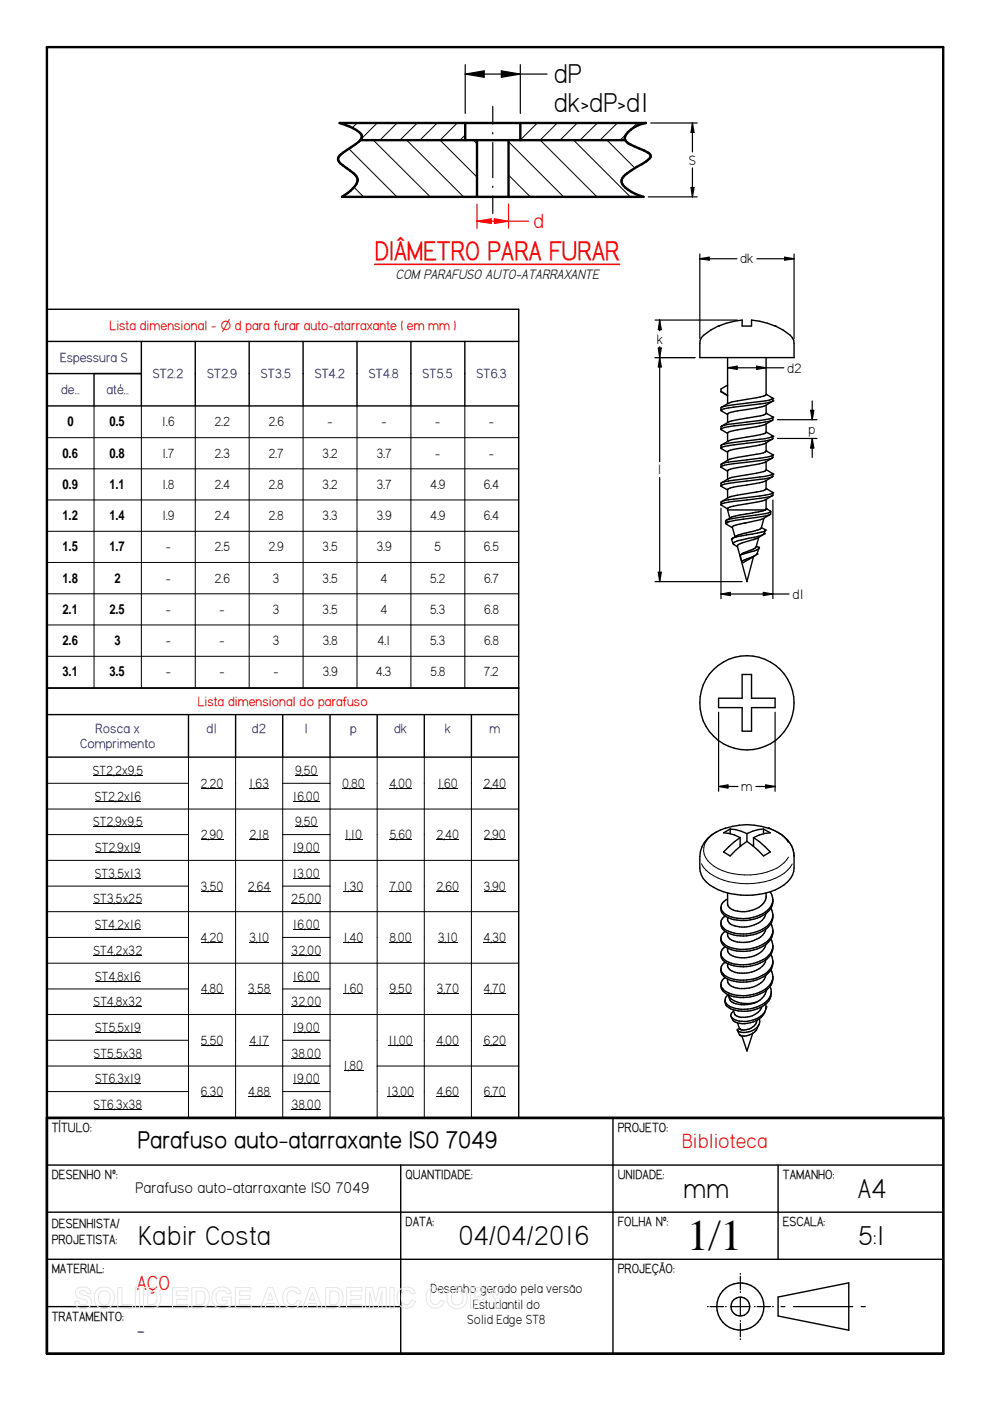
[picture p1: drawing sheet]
<svg xmlns="http://www.w3.org/2000/svg" width="210mm" height="297mm" viewBox="0 0 210 297" stroke-linecap="round" stroke-linejoin="round" font-family="sans-serif">
<path d="M9.9 10h190.1v277h-190.1zM72 26.1h64.9a5.6 5.6 0 0 0-4.4 3 1.54 1.54 0 0 0 1.2 1.5l2.8 1.3a1.82 1.82 0 0 1 1.5 1.2l-.3 .6-.7 .5-4.5 2.9a1.55 1.55 0 0 0 0 2.7 9.9 9.9 0 0 0 3.9 1.9h-63.9a7.1 7.1 0 0 0 3.3-3.2v-.5l-.3-.7a9.6 9.6 0 0 0-2.8-2.2 1.68 1.68 0 0 1-1-1.6l.6-.8 3.1-2.1a1.85 1.85 0 0 0 1.3-2 9 9 0 0 0-4.7-2.5zM76.4 29.7h56.2M98.6 26.1v3.6M101.1 29.7v12M107.8 29.7v12M110.3 26.1v3.6M9.9 237h190.1" fill="none" stroke="#000" stroke-width=".51"/>
<g fill="none" stroke="#000" stroke-width=".3">
<path d="M152.4 69.1h.1M152.4 69.1l-1.7 .9-2 1.6-.3 1.2v3h20v-3a3.4 3.4 0 0 0-2.4-2.8l-1.7-.9M152.4 69.1l1.6-.6 3.4-.6v1.2h1.9v-1.2l1.8 .2 3.2 1M154.3 75.8v9.8M162.4 75.8v7.9l-2 .6-4.1 .7a6.9 6.9 0 0 0-3.3 1.4M164.3 69.1h.1M152.9 87h.1M152.9 95h.1M152.9 90.5v.6l1.4 .8M152.9 98.5v.6l1.4 .8M152.9 83l1.4 .8M152.9 87l1.4 .9"/>
<path d="M152.9 95l1.4 .9M152.9 90.4h.1M152.9 98.4h.1M152.9 90.4l1.6-.4 7.7-1 1.2-.3 .5-.2-.1 .6-.4 .1-5 .8a19.2 19.2 0 0 0-5.5 .9v.1M152.9 98.4a5.2 5.2 0 0 1 2.7-.6l6.6-.8 1.2-.3 .5-.2-.1 .6-.4 .1-5 .8a19.2 19.2 0 0 0-5.5 .9v.1M154.3 81.7l-1.4 .8v.6l1.4 .8M162.4 87.7a3.2 3.2 0 0 1-2 .6l-4.1 .7a6.5 6.5 0 0 0-3.3 1.4M162.4 95.7a3.2 3.2 0 0 1-2 .6l-4.1 .7a6.5 6.5 0 0 0-3.3 1.4M162.4 87.7h.1M162.4 95.7h.1M162.4 83.6l1.5 .9M162.4 87.6l1.4 .8"/>
<path d="M162.4 91.6l1.5 .9M162.4 95.6l1.4 .8M162.4 99.6l1.5 .9M162.4 89.9v1.8l-.1 .1-1.9 .5-4.1 .7a6.9 6.9 0 0 0-3.3 1.4M162.4 97.9v1.8l-.1 .1-1.9 .5-4.1 .7a6.9 6.9 0 0 0-3.3 1.4M162.4 85.9v1.8M162.4 93.9v1.8M163.7 85.1a9.4 9.4 0 0 1-5.3 1.7l-2.9 .5a1.45 1.45 0 0 0-1.2 .5v1.8M163.7 89.1a6.6 6.6 0 0 1-3.3 1.4l-4.9 .8a1.45 1.45 0 0 0-1.2 .5v1.8M163.7 93.1a9.4 9.4 0 0 1-5.3 1.7l-2.9 .5a1.45 1.45 0 0 0-1.2 .5v1.8M163.7 97.1a6.6 6.6 0 0 1-3.3 1.4l-4.9 .8a1.45 1.45 0 0 0-1.2 .5v1.8M163.8 88.4h.1"/>
<path d="M163.8 96.4h.1M163.8 84.5l-1.6 .5-8.6 1.1-.7 .3v.6M163.8 85l-1.6 .5-7.7 1-1.5 .3-.1 .2M163.8 92.5l-1.6 .5-8.6 1.1-.7 .3v.6M163.9 84.5h.1M163.9 92.5h.1M163.9 85h.1M163.9 92.5l-.1 .5-1.6 .5-7.7 1-1.5 .3-.1 .2M163.9 84.5v.5M152.9 103h.1M152.9 106.5v.6l1.4 .8M152.9 103l1.4 .9"/>
<path d="M152.9 106.4h.1M152.9 106.4a5.2 5.2 0 0 1 2.7-.6l6.6-.8 1.2-.3 .5-.2-.1 .6-.7 .2-8.6 1.2-1.5 .3-.1 .2M153.8 110.8h.1M153.9 110.9h.1M153.9 110.9v.1M153.9 111h.1M154 111.1l1.3 .8M154.3 108.1h8M154.3 108.1l.4 1.8M154.6 110.6l-.7 .2M154.6 110.6l-.5 .2-.2 .2M155.1 114.3h.1"/>
<path d="M155.1 114.3l.3 1M155.5 115.4l.9 .6M156 113.7h.1M156 113.7l-.7 .5M156.1 113.7h.1M156.9 117.7l.4 1.3M157.9 110.9l-2.5 .7-.1 .2 .5 2M157.9 110.9h.1M159.5 118.2h.1M159.5 118.2l-1.9 1.1-.3-.3M159.8 114.4h.1M159.8 114.4l-2.4 .7a1.16 1.16 0 0 0-1.1 .7l2.1 7.5 1.4-5.3"/>
<path d="M160.2 117.7l-.7 .5M160.4 115.8l.3 .2M160.4 117.5h.1M160.4 117.5l-3.1 1.5M160.5 117.4h.1M160.8 116h.1M160.8 116.1h.1M160.8 116.1l.1 .2M160.9 113.9l-.7 2.3-2.5 1-.8 .5M160.9 116.3l-.9 .5-3.1 .9M160.9 116.3l-.4 1.1M161.4 111.8l.9 .6"/>
<path d="M161.8 113.3l-1.1 .7-.9 .4M162 109.9l-.6 2a9.2 9.2 0 0 1-3.6 1.2l-1.7 .6M162 113.2h.1M162 113.2a9.1 9.1 0 0 1-3.3 .9l-2.8 .7-.4 .3v.3M162.3 112.5l-.3 .7M162.3 112.4h.1M162.3 108.1l-1.5 .4-2.6 .5a9.4 9.4 0 0 0-4.2 1.3M162.3 112.4l-.5 .3-3.5 .7a8.3 8.3 0 0 0-3.1 .9M162.4 103.7a3.2 3.2 0 0 1-2 .6l-4.1 .7a6.5 6.5 0 0 0-3.3 1.4M162.4 108l-.1 .1M162.4 103.7h.1M162.4 107.9h.1"/>
<path d="M162.4 103.6l1.4 .8M162.4 107.8l1 .7M162.4 101.9v1.8M162.4 105.9v2M163.3 109.1a10.2 10.2 0 0 1-5.4 1.8M163.4 108.5l-.1 .6-.9 .3-7.8 1.2M163.4 108.5l-.5 .3-2.7 .4a24.6 24.6 0 0 0-6.3 1.2l-.1 .5M163.7 105.1a6.6 6.6 0 0 1-3.3 1.4l-4.9 .8a1.45 1.45 0 0 0-1.2 .5v.3M163.7 101.1a9.4 9.4 0 0 1-5.3 1.7l-2.9 .5a1.45 1.45 0 0 0-1.2 .5v1.8M163.8 104.4h.1M163.8 100.5l-1.6 .5-8.6 1.1-.7 .3v.6M163.9 100.5h.1"/>
<path d="M163.9 100.5l-.1 .5-1.6 .5-7.7 1-1.5 .3-.1 .2M9.9 151.5h100.1M9.9 145.9h100.1v91.1h-100.1zM40 151.5v9M50 151.5v9M59.9 151.5v9M70 151.5v9M80 151.5v9M90 151.5v9M99.9 151.5v9M157.4 143h1.9v5h5v2h-5v5h-1.9v-5h-5v-2h5zM9.9 160.5h100.1"/>
<path d="M154.8 175.8l1.2 .1 2.4 .8M154.8 175.8l-1.4 .8 2.3 .4 1.2 .6M154.8 175.8v1M156.9 177.6l-1.2 .8-2.3 2.2 1.4 .9 2.3-2.2M156.9 177.6v1.9M156.9 179.2l.2 .1M158.4 178.4l1.2 .9M158.4 178.4l-1.3 .9M158.4 176.7v1.7M159.8 177.6l1.2 .8 2.3 2.2-1.4 .9-2.3-2.2M159.8 177.6v1.9M159.8 179.2l-.2 .1"/>
<path d="M161.9 175.8l1.4 .8-2.3 .4-1.2 .6M161.9 175.8l-1.2 .1-2.3 .8M161.9 175.8v1M162.9 175.6a7.8 7.8 0 0 1 5 4l.4 1.5a9.3 9.3 0 0 1-.3 4.4 9.1 9.1 0 0 1-7 4.1 13.6 13.6 0 0 1-11.3-2.7 4.2 4.2 0 0 1-1.3-2.8 7.3 7.3 0 0 1 1.6-6.3 9.2 9.2 0 0 1 3.8-2.2h-.1a13.9 13.9 0 0 1 9.3 0M162.9 175.6h.1M152.9 192.4a2.45 2.45 0 0 0 2.1 2.4 7.8 7.8 0 0 0 8.4-2.2M153.8 194.2a2.04 2.04 0 0 0-.9 2.1 2.04 2.04 0 0 0 1.6 1.6 7.8 7.8 0 0 0 8.9-2.1M153.8 197.5a2.01 2.01 0 0 0-.9 2 2.01 2.01 0 0 0 1.6 1.6 8.1 8.1 0 0 0 8.7-1.7l.2-.3M154.3 189.3v2.4a2.35 2.35 0 0 0 2.5 1.6 5.7 5.7 0 0 0 5.3-2.1 2.63 2.63 0 0 0 .3-1.9M154.3 190.6a1.73 1.73 0 0 0-1.4 1.6 1.73 1.73 0 0 0 1.1 1.7 8.1 8.1 0 0 0 9.1-1.3 3.3 3.3 0 0 0 .8-1.9M162.4 193.7a4 4 0 0 1-3.5 2.7 5.5 5.5 0 0 1-4.3-.7l-.3-.5v-.7M162.4 196.9a4.6 4.6 0 0 1-4.6 2.9 3.5 3.5 0 0 1-3.5-1.3v-.7"/>
<path d="M163.3 189.1l.4 .7 .2 .9M163.4 192.6l.5 1.4M163.4 195.8a2.88 2.88 0 0 1-1.1 4.1 8.2 8.2 0 0 1-8.7 .3l-.6-.6-.1-.5M163.4 199.1a2.93 2.93 0 0 1-1.1 4.1 8.3 8.3 0 0 1-8.7 .3l-.6-.6-.1-.6M163.9 190.7l-.1 .8-.4 1.1M163.9 194l-.1 .8-.4 1M163.9 197.3l-.2 1.1-.3 .7M163.9 194a4.2 4.2 0 0 1-3.4 3.5 7.7 7.7 0 0 1-6.9-.6l-.6-.6-.1-.5M153.7 212v.4a1.86 1.86 0 0 0 1.7 1.7M153.8 200.7a2.01 2.01 0 0 0-.9 2.1 2.01 2.01 0 0 0 1.6 1.6 8 8 0 0 0 8.9-2M154.3 211h.1M154.3 210.9a3.9 3.9 0 0 0 3.7 1.9h.9l1.6-.4a5.6 5.6 0 0 1-5.6-.2z"/>
<path d="M156.3 218.4l.5 1.1M156.4 216.9l.4 1.2M156.8 218.1h.1M156.8 219.5h.1M156.8 219.5l.5 .2M159.6 219.1l-1.2 3.7-1.1-3.1M160.5 216.3a2.79 2.79 0 0 1-3.7 1.8M160.9 217.2a3.4 3.4 0 0 1-3.6 2.5M161 216a1.93 1.93 0 0 1-1.1 2.4 3.3 3.3 0 0 1-3.5 .1l-.1-.2 .5-.2M161.5 213.4a4 4 0 0 1-5.7 1.7l-.4-1M162.3 214.3a5 5 0 0 1-6 2.6l-.4-.2a1.61 1.61 0 0 1-.9-1.2M162.3 212.9l.1 1"/>
<path d="M162.4 200.2a4.6 4.6 0 0 1-4.6 2.9 3.5 3.5 0 0 1-3.5-1.4v-.7M162.4 203.5a4 4 0 0 1-3.5 2.7l-.6 .1a4 4 0 0 1-3.9-1.1l-.1-.9M162.4 206.8a4.1 4.1 0 0 1-3.5 2.7 4.5 4.5 0 0 1-4.3-.8l-.3-.5v-.6M162.4 213.9a4.7 4.7 0 0 1-5.1 2.6l-1.5-.3a.92 .92 0 0 1-.9-.8 .92 .92 0 0 1 .6-1M162.4 213.5h.1M162.4 210a3.3 3.3 0 0 1-1.9 2.4M162.4 213.5v.4M163.3 209.1a3.1 3.1 0 0 1-2.2 4.1 7.2 7.2 0 0 1-6.9-.2 1.22 1.22 0 0 1 .1-2M163.4 202.4a2.93 2.93 0 0 1-1.1 4.1 8.4 8.4 0 0 1-8.7 .3l-.6-.7-.1-.5M163.4 205.6l.5 1.5M163.5 210.2a3.5 3.5 0 0 1-2.4 3.5 7.8 7.8 0 0 1-5.7 .4M163.9 203.8a3.6 3.6 0 0 1-2.8 3.7 7.9 7.9 0 0 1-7.5-.4 1.9 1.9 0 0 1 .2-3.1"/>
<path d="M163.9 207.1a3.6 3.6 0 0 1-2.8 3.6 7.9 7.9 0 0 1-7.5-.3 1.9 1.9 0 0 1 .2-3.1M163.9 200.5l-.2 1.2-.3 .7M163.9 207.1a4.2 4.2 0 0 1-3.4 3.5 7 7 0 0 1-7.2-.9l-.4-.9M130 237v50M9.9 247h190.1M9.9 257h190.1M85 247v40M165 247v20M9.9 267h190.1M9.9 277h75.1M165 275l15-3v10l-15-3z"/>
<circle cx="158.4" cy="149" r="10"/>
<circle cx="157" cy="277" r="2"/>
<circle cx="157" cy="277" r="5"/>
</g>
<g fill="none" stroke="#000" stroke-width=".25">
<path d="M104.5 22.6v3.7M104.5 28.1v.3M104.5 30.2v7.5M104.5 39.5v.3M104.5 41.6v3.7M148.4 53.8v18M148.4 54.9l2-.4v.7zM148.4 54.9h7.9M160.5 54.9h7.9M166.4 54.5l2 .4-2 .3zM168.4 53.8v18M138.9 75.8h8.5"/>
<path d="M138.9 67.9h17.4M139.6 73.8h.6l-.3 2zM139.9 67.9l.3 2h-.6zM139.9 67.9v2.2M139.9 73.5v24.4M139.9 75.8l.3 2h-.6zM154.3 78l2-.4v.7zM154.3 78h11.9M160.4 77.6l2 .4-2 .3zM164.8 93h8.4M164.8 89h8.4M171.9 87h.7l-.4 2z"/>
<path d="M172.2 93l.4 2h-.7zM172.2 85v4M172.2 93v4M139.9 101.3v22M152.9 107.7v19.2M163.9 106v20.9M138.9 123.3h18.5M139.6 121.3h.6l-.3 2zM152.9 125.9l2-.3v.7zM152.9 125.9h14.4M161.8 125.6l2.1 .3-2.1 .4zM152.4 151v16.8"/>
<path d="M164.3 151v16.8M152.4 166.8l1.9-.4v.7zM152.4 166.8h4.1M160.3 166.8h4M162.3 166.4l2 .4-2 .3zM150 277h.2M150.5 277h2.9M153.8 277h.2M155 277h4M157 270v.2M157 270.6v2.9M157 273.9v.1"/>
<path d="M157 275v4M157 280v.2M160 277h.1M160.5 277h2.9M163.8 277h.2M165.6 277h.8M168.2 277h12.6M182.6 277h.9M157 280.5v2.9M157 283.8v.2"/>
</g>
<g fill="#000">
<path d="M42.5 167.1l1.5 .1zM42.6 178l1.5 .1zM44 167.1l.4 .1zM52.9 178l1.5 .1zM66.3 169.8l1.5 .1zM72.6 167.1l1.4 .1zM82.5 167.1l1.5 .1zM82.5 178l1.5 .1zM84 167.1l.4 .1zM84 178l.4 .1zM92.5 178l1.5 .1zM94 178l.4 .1z"/>
<path d="M102.5 167.1l1.5 .1zM102.5 178l1.5 .1zM104 167.1l.3 .1zM28.4 180.7l1.4 .1zM28.7 191.6l1.5 .1zM42.5 188.9h1.5zM42.5 199.8l1.5 .1zM44 188.9h.4zM44 199.8l.4 .1zM52.5 188.9h1.5zM52.8 199.8l1.5 .1zM54 188.9h.4z"/>
<path d="M62.1 180.7l.9 .1zM64.8 191.6l.3 .1zM66.3 186.2h1.5zM66.3 197.1h1.5zM82.6 188.9h1.7zM92.5 188.9h1.5zM92.8 199.8l1.5 .1zM94 188.9h.4zM102.5 199.8l1.5 .1zM102.5 188.9h1.5zM104 199.8l.3 .1zM28.7 202.5l1.5 .1z"/>
<path d="M42.6 210.7h1.5zM52.6 210.7h1.5zM54.1 210.7h.3zM62.1 218.9h.9zM64.8 202.5l.3 .1zM64.8 213.4l.3 .1zM66.3 208h1.5zM92.6 210.7h1.5zM94.1 210.7h1.7zM95.8 210.7h1.5zM102.5 210.7h1.5zM104 210.7h1.7z"/>
<path d="M105.8 210.7h1.5zM42.5 221.6l1.5 .1zM42.5 232.5h1.5zM44 221.6l.4 .1zM44 232.5h.4zM52.6 232.5h1.5zM52.9 221.6l1.5 .1zM62.1 229.8h.9zM66.6 224.3l1.5 .1zM66.6 235.2l1.5 .1zM82.4 221.6l.9 .1zM86.4 232.5h1.4z"/>
<path d="M92.5 221.6l1.5 .1zM92.5 232.5h1.5zM94 221.6l.4 .1zM94 232.5h.4zM102.5 221.6l1.5 .1zM102.5 232.5h1.5zM104 221.6l.3 .1zM104 232.5h1.7zM105.8 232.5h1.5z"/>
</g>
<g fill="none" stroke="#000" stroke-width=".21">
<path d="M74 31.5l10.2 10.2M75.1 39.7l2 2M75.7 26.1l-1 1M79.2 29.7l12 12M80 26.1l-3.4 3.4M84.2 26.1l-3.6 3.6M86.2 29.7l12.1 12M88.5 26.1l-3.7 3.6M92.7 26.1l-3.7 3.6M96.9 26.1l-3.6 3.6 7.8 7.8M98.6 28.6l-1.1 1.1M100.4 29.7l.7 .8"/>
<path d="M107.8 37.1l4.6 4.6M107.8 30.1l11.7 11.6M113.9 26.1l-3.6 3.6M114.6 29.7l12 12M118.2 26.1l-3.7 3.6M121.6 29.7l12 12M122.4 26.1l-3.7 3.6M126.7 26.1l-3.7 3.6M128.7 29.7l5.9 5.9M130.9 26.1l-3.7 3.6M132.9 28.3l-1.4 1.4M135.1 26.1l-1.5 1.5"/>
<path d="M9.9 166.1h30.1M9.9 171.5h100.1M9.9 177h30.1M19.7 164.4h10.6M19.7 175.3h10.6M20.1 169.9h9.8M40 160.5v76.5M44.1 178h3.2M44.4 167.2h3M50 160.5v76.5M52.8 167.2h4.3M54.4 178h2.7"/>
<path d="M59.9 160.5v76.5M59.9 166.1h10.1M59.9 177h10.1M62.1 169.9h4.2M62.6 164.4h4.7M62.6 175.3h4.7M70 160.5v76.5M73.1 178h3.7M74.1 167.2h3.2M80 160.5v76.5M84.4 167.2h3M84.4 178h3"/>
<path d="M90 160.5v76.5M92.8 167.2h4.3M94.4 178h3M99.9 160.5v76.5M104 178h3.3M104.4 167.2h2.9M152.2 176.3a4.3 4.3 0 0 0-2.9 4.8 7.6 7.6 0 0 0 6.2 4.2 13.9 13.9 0 0 0 10-1.8l.7-.6 1-1.2M164.5 176.2a6.1 6.1 0 0 1 2.6 2.4M9.9 182.4h100.1M9.9 187.9h30.1M9.9 193.3h100.1M9.9 198.8h30.1"/>
<path d="M19.8 191.7h8.9M20.1 186.2h9.8M20.1 197.1h9.8M20.2 180.7h8.2M44.4 188.9h3M44.4 199.8h3M54.3 199.8h2.8M54.4 188.9h3M59.9 187.9h10.1M59.9 198.8h10.1M61.8 191.7h2.9M62.1 186.2h4.2"/>
<path d="M62.1 197.1h4.2M63 180.7h4.8M65.2 191.7h2.9M72.8 188.9h4.2M72.8 199.8h4.2M82.6 199.8h4.7M84.4 188.9h2.9M94.3 199.8h2.8M94.4 188.9h3M104 188.9h3.3M104.4 199.8h2.9M148.7 183.1a9.2 9.2 0 0 0 7.1 4.1 13.6 13.6 0 0 0 11.2-2.7l1-1.3"/>
<path d="M9.9 204.2h100.1M9.9 209.7h30.1M9.9 215.1h100.1M19.8 202.5h8.9M19.9 213.5h10.2M20.2 208h9.6M20.2 218.9h9.7M44.1 210.7h3.2M54.4 210.7h3M59.9 209.7h10.1M61.8 202.5h2.9M61.8 213.5h2.9"/>
<path d="M62.1 208h4.2M63 218.9h4.8M65.2 202.5h2.9M65.2 213.5h2.9M72.8 210.7h4.2M82.6 210.7h4.7M9.9 220.6h30.1M9.9 226h60.1M9.9 231.4h30.1M19.9 224.3h10.2M19.9 235.3h10.2M20.2 229.8h9.7"/>
<path d="M44.4 221.6h3M44.4 232.5h3M54.1 232.5h3.2M54.4 221.6h2.6M59.9 220.6h10.1M59.9 231.4h10.1M61.8 224.3h4.7M61.8 235.3h4.7M63 229.8h4.8M72.9 227.1h4.1M80 226h30M82.1 232.5h4.2"/>
<path d="M83.3 221.6h4.2M94.4 221.6h3M94.4 232.5h3M104.4 221.6h2.9"/>
</g>
<g fill="#000">
<path d="M148.4 54.9l2-.4v.7zM166.4 54.5l2 .4-2 .3zM139.6 73.8h.6l-.3 2zM139.9 67.9l.3 2h-.6zM139.9 75.8l.3 2h-.6zM154.3 78l2-.4v.7zM160.4 77.6l2 .4-2 .3zM172.2 93l.4 2h-.7zM171.9 87h.7l-.4 2zM139.6 121.3h.6l-.3 2zM152.9 125.9l2-.3v.7zM161.8 125.6l2.1 .3-2.1 .4z"/>
<path d="M152.4 166.8l1.9-.4v.7zM162.3 166.4l2 .4-2 .3z"/>
</g>
<path d="M79.5 56h51.9" fill="none" stroke="#f00" stroke-width=".34"/>
<path d="M101.1 43.3v5.1M101.1 46.9l3-.5v1zM107.8 43.3v5.1" fill="none" stroke="#f00" stroke-width=".25"/>
<path d="M101.1 46.9l3-.5v1z" fill="#f00"/>
<path d="M104.8 46.4l3 .5-3 .5z" fill="none" stroke="#f00" stroke-width=".25"/>
<path d="M104.8 46.4l3 .5-3 .5z" fill="#f00"/>
<path d="M101.1 46.9h11" fill="none" stroke="#f00" stroke-width=".25"/>
<path d="M98.6 13.7v10.3M98.6 15.7l4.1-.7v1.4zM98.6 15.7h17.4M106.3 15l4 .7-4 .7zM110.3 13.7v10.3M138 26.1h9.8M146.5 39.8h.7l-.4 1.9zM146.8 26.1l.4 2h-.7zM146.8 26.1v6.1M146.8 35.6v6.1M137.5 41.7h10.3" fill="none" stroke="#000" stroke-width=".25"/>
<path d="M98.6 15.7l4.1-.7v1.4zM106.3 15l4 .7-4 .7zM146.5 39.8h.7l-.4 1.9zM146.8 26.1l.4 2h-.7z" fill="#000"/>
<path d="M9.9 72.4h100.1M9.9 79.2h20.1M9.9 65.6h100.1v80.3h-100.1zM19.9 79.2v6.9M30 72.4v13.7M41.4 72.4v13.7M52.8 72.4v13.7M64.3 72.4v13.7M75.7 72.4v13.7M87.1 72.4v13.7M98.6 72.4v13.7M9.9 86.1h100.1" fill="none" stroke="#000" stroke-width=".3"/>
<g fill="none" stroke="#000" stroke-width=".21">
<path d="M9.9 92.8h100.1M9.9 99.4h100.1M19.9 86.1v59.8M30 86.1v59.8M41.4 86.1v59.8M52.8 86.1v59.8M64.3 86.1v59.8M75.7 86.1v59.8M87.1 86.1v59.8M98.6 86.1v59.8M9.9 106h100.1M9.9 112.6h100.1"/>
<path d="M9.9 119.3h100.1M9.9 125.9h100.1M9.9 132.5h100.1M9.9 139.1h100.1"/>
</g>
<g fill="none" stroke="#e6e6e6" stroke-width=".21">
<path d="M16.3 273.3a1.87 1.87 0 0 1 2.9 .6l.1 .3-.9 .1a.82 .82 0 0 0-.7-.7 .82 .82 0 0 0-.8 .5l.3 .3a2.79 2.79 0 0 1 2.1 1.2 1.44 1.44 0 0 1-1.6 1.9 1.61 1.61 0 0 1-1.9-1.6l.9-.1a.92 .92 0 0 0 .9 .9 .92 .92 0 0 0 .9-.8l-.5-.3a2.14 2.14 0 0 1-2-1.2l.1-.7zM20.6 273.4a2.24 2.24 0 0 1 2.8-.1 2.24 2.24 0 0 1 .8 2.6 2.18 2.18 0 0 1-2.8 1.5 2.18 2.18 0 0 1-1.4-2.8l.2-.6zM21.2 274a1.32 1.32 0 0 1 1.7-.1 1.32 1.32 0 0 1 .4 1.6 1.26 1.26 0 0 1-1.4 1.2 1.26 1.26 0 0 1-1-1.6v-.6zM25 273h.9v3.6h2.2v.8h-3.1zM28.7 273h.9v4.4h-.9zM30.4 273h1.6a2 2 0 0 1 2.1 2.5 1.85 1.85 0 0 1-2 1.9h-1.7zM31.3 273.7a1.68 1.68 0 0 1 1.8 .5 1.76 1.76 0 0 1-.5 2.4h-1.3zM36.6 273h3.2v.7h-2.3v1h2.2v.8h-2.2v1.1h2.4v.8h-3.3zM40.7 273h1.6a2 2 0 0 1 2.1 2.5 1.85 1.85 0 0 1-2.1 1.9h-1.6zM41.6 273.7a1.68 1.68 0 0 1 1.7 .5 1.76 1.76 0 0 1-.5 2.4h-1.2zM45.6 273.4a2.15 2.15 0 0 1 3.4 .8l-.9 .2a1.28 1.28 0 0 0-1.7-.6 1.28 1.28 0 0 0-.6 1.7 1.38 1.38 0 0 0 .9 1.1 1.38 1.38 0 0 0 1.5-.3v-.5h-1.1v-.8h2v1.7a2.41 2.41 0 0 1-3.1 .5 2.41 2.41 0 0 1-.9-3zM49.9 273h3.3v.7h-2.4v1h2.2v.8h-2.2v1.1h2.5v.8h-3.4z"/>
<path d="M56.8 273h1l1.6 4.4h-.9l-.4-1h-1.6l-.3 1h-1zM57.3 274l.6 1.6h-1.1zM60.5 273.5a1.97 1.97 0 0 1 3.3 .7l-.9 .2a1.12 1.12 0 0 0-1.4-.7 1.12 1.12 0 0 0-.7 1.4 1.12 1.12 0 0 0 .8 1.5 1.12 1.12 0 0 0 1.4-.9l.8 .2a2.03 2.03 0 0 1-2.5 1.4 2.03 2.03 0 0 1-1.3-2.6l.1-.7zM65.7 273h1l1.6 4.4h-.9l-.4-1h-1.6l-.3 1h-1zM66.2 274l.6 1.6h-1.1zM69 273h1.7a2 2 0 0 1 2 2.5 1.85 1.85 0 0 1-2 1.9h-1.7zM69.9 273.7a1.68 1.68 0 0 1 1.8 .5 1.76 1.76 0 0 1-.5 2.4h-1.3zM73.5 273h3.3v.7h-2.4v1h2.2v.8h-2.2v1.1h2.4v.8h-3.3zM77.5 273h1.4l.8 2.9 .7-2.9h1.5v4.4h-.9v-3.5l-.9 3.5h-.9l-.8-3.5v3.5h-.9zM82.7 273h.9v4.4h-.9zM84.8 273.5a1.97 1.97 0 0 1 3.3 .7l-.9 .2a1.12 1.12 0 0 0-1.4-.7 1.12 1.12 0 0 0-.7 1.4 1.12 1.12 0 0 0 .7 1.5 1.12 1.12 0 0 0 1.4-.9l.9 .2a2.03 2.03 0 0 1-2.6 1.4 2.03 2.03 0 0 1-1.3-2.6l.2-.7zM90.9 273.5a1.97 1.97 0 0 1 3.3 .7l-.9 .2a1.12 1.12 0 0 0-1.4-.7 1.12 1.12 0 0 0-.7 1.4 1.12 1.12 0 0 0 .8 1.5 1.12 1.12 0 0 0 1.4-.9l.8 .2a2.03 2.03 0 0 1-2.5 1.4 2.03 2.03 0 0 1-1.3-2.6l.1-.7z"/>
<path d="M95.4 273.4a2.24 2.24 0 0 1 2.8-.1 2.24 2.24 0 0 1 .8 2.6 2.18 2.18 0 0 1-2.8 1.5 2.18 2.18 0 0 1-1.4-2.8l.2-.6zM96 274a1.32 1.32 0 0 1 1.7-.1 1.32 1.32 0 0 1 .4 1.6 1.26 1.26 0 0 1-1.4 1.2 1.26 1.26 0 0 1-1-1.6v-.6zM99.8 273h1.4a1.45 1.45 0 0 1 1.7 .5 1.45 1.45 0 0 1-.1 1.8 2.62 2.62 0 0 1-2.1 .4v1.7h-.9zM100.7 273.7a1.34 1.34 0 0 1 1.5 .4 .79 .79 0 0 1-1.1 .9h-.4zM103.4 273h1l1.1 1.7 1-1.7h1l-1.6 2.5v1.9h-.9v-1.9z"/>
</g>
<text font-size="9.3" x="145.7" y="265">1/1</text>
<g font-size="6.5">
<text x="117.4" y="17.7">dP</text>
<text x="117.4" y="23.7">dk&gt;dP&gt;d1</text>
<text x="144.9" y="254">mm</text>
<text x="181.9" y="254">A4</text>
<text x="29.3" y="263.9">Kabir Costa</text>
<text x="97.2" y="264">04/04/2016</text>
<text x="181.9" y="264">5:1</text>
</g>
<text font-size="6.3" fill="#f00" x="79.5" y="55">DIÂMETRO PARA FURAR</text>
<text font-size="5.7" x="29.2" y="243.5">Parafuso auto-atarraxante ISO 7049</text>
<g font-size="4.9" fill="#f00">
<text x="113.1" y="48.4">d</text>
<text x="144.6" y="243.5">Biblioteca</text>
<text x="29" y="273.5">AÇO</text>
</g>
<text font-size="4.9" fill="#00f" x="29" y="283.5">-</text>
<text font-size="3.7" x="28.7" y="252.9">Parafuso auto-atarraxante ISO 7049</text>
<g font-size="3.3">
<text x="146.1" y="34.9">S</text>
<text x="83.8" y="59.1">COM PARAFUSO AUTO-ATARRAXANTE</text>
<text x="156.9" y="55.8">dk</text>
<text x="139.2" y="72.9">k</text>
<text x="166.9" y="79">d2</text>
<text x="171.5" y="92">p</text>
<text x="139.6" y="100.5">l</text>
<text x="168" y="126.9">d1</text>
<text x="157.1" y="167.8">m</text>
</g>
<g font-size="3.2" fill="#f00">
<text x="23.2" y="69.9">Lista dimensional - Ø d para furar auto-atarraxante ( em mm )</text>
<text x="42" y="149.6">Lista dimensional do parafuso</text>
</g>
<g font-size="3.2" fill="#00f">
<text x="12.7" y="76.8">Espessura S</text>
<text x="13" y="83.6">de...</text>
<text x="22.6" y="83.6">até...</text>
<text x="32.4" y="80.2">ST2.2</text>
<text x="43.9" y="80.2">ST2.9</text>
<text x="55.3" y="80.2">ST3.5</text>
<text x="66.7" y="80.2">ST4.2</text>
<text x="78.2" y="80.2">ST4.8</text>
<text x="89.6" y="80.2">ST5.5</text>
<text x="101" y="80.2">ST6.3</text>
<text x="20.2" y="155.3">Rosca x</text>
<text x="43.8" y="155.3">d1</text>
<text x="53.4" y="155.3">d2</text>
<text x="64.6" y="155.3">l</text>
<text x="74.3" y="155.3">p</text>
<text x="83.6" y="155.3">dk</text>
<text x="94.3" y="155.3">k</text>
<text x="103.8" y="155.3">m</text>
<text x="17" y="158.7">Comprimento</text>
</g>
<g font-size="3.2">
<text x="34.3" y="90.4">1.6</text>
<text x="45.5" y="90.4">2.2</text>
<text x="56.9" y="90.4">2.6</text>
<text x="69.4" y="90.4">-</text>
<text x="80.9" y="90.4">-</text>
<text x="92.3" y="90.4">-</text>
<text x="103.7" y="90.4">-</text>
<text x="34.4" y="97">1.7</text>
<text x="45.5" y="97">2.3</text>
<text x="56.9" y="97">2.7</text>
<text x="68.3" y="97">3.2</text>
<text x="79.8" y="97">3.7</text>
<text x="92.3" y="97">-</text>
<text x="103.7" y="97">-</text>
<text x="34.4" y="103.7">1.8</text>
<text x="45.5" y="103.7">2.4</text>
<text x="56.9" y="103.7">2.8</text>
<text x="68.3" y="103.7">3.2</text>
<text x="79.8" y="103.7">3.7</text>
<text x="91.2" y="103.7">4.9</text>
<text x="102.5" y="103.7">6.4</text>
<text x="34.4" y="110.3">1.9</text>
<text x="45.5" y="110.3">2.4</text>
<text x="56.9" y="110.3">2.8</text>
<text x="68.3" y="110.3">3.3</text>
<text x="79.8" y="110.3">3.9</text>
<text x="91.2" y="110.3">4.9</text>
<text x="102.5" y="110.3">6.4</text>
<text x="35.1" y="116.9">-</text>
<text x="45.5" y="116.9">2.5</text>
<text x="56.9" y="116.9">2.9</text>
<text x="68.3" y="116.9">3.5</text>
<text x="79.8" y="116.9">3.9</text>
<text x="92.1" y="116.9">5</text>
<text x="102.5" y="116.9">6.5</text>
<text x="35.1" y="123.5">-</text>
<text x="45.5" y="123.5">2.6</text>
<text x="57.8" y="123.5">3</text>
<text x="68.3" y="123.5">3.5</text>
<text x="80.6" y="123.5">4</text>
<text x="91.1" y="123.5">5.2</text>
<text x="102.6" y="123.5">6.7</text>
<text x="35.1" y="130.2">-</text>
<text x="46.6" y="130.2">-</text>
<text x="57.8" y="130.2">3</text>
<text x="68.3" y="130.2">3.5</text>
<text x="80.6" y="130.2">4</text>
<text x="91.1" y="130.2">5.3</text>
<text x="102.6" y="130.2">6.8</text>
<text x="35.1" y="136.8">-</text>
<text x="46.6" y="136.8">-</text>
<text x="57.8" y="136.8">3</text>
<text x="68.4" y="136.8">3.8</text>
<text x="80" y="136.8">4.1</text>
<text x="91.1" y="136.8">5.3</text>
<text x="102.6" y="136.8">6.8</text>
<text x="35.1" y="143.4">-</text>
<text x="46.6" y="143.4">-</text>
<text x="58" y="143.4">-</text>
<text x="68.4" y="143.4">3.9</text>
<text x="79.7" y="143.4">4.3</text>
<text x="91.2" y="143.4">5.8</text>
<text x="102.6" y="143.4">7.2</text>
<text x="19.7" y="164.3">ST2,2x9,5</text>
<text x="42.5" y="167">2,20</text>
<text x="52.8" y="167">1,63</text>
<text x="62.6" y="164.3">9,50</text>
<text x="72.6" y="167">0,80</text>
<text x="82.6" y="167">4,00</text>
<text x="92.8" y="167">1,60</text>
<text x="102.5" y="167">2,40</text>
<text x="20.1" y="169.8">ST2,2x16</text>
<text x="62.1" y="169.8">16,00</text>
<text x="19.7" y="175.2">ST2,9x9,5</text>
<text x="42.6" y="177.9">2,90</text>
<text x="52.9" y="177.9">2,18</text>
<text x="62.6" y="175.2">9,50</text>
<text x="73.1" y="177.9">1,10</text>
<text x="82.6" y="177.9">5,60</text>
<text x="92.5" y="177.9">2,40</text>
<text x="102.5" y="177.9">2,90</text>
<text x="20.2" y="180.6">ST2,9x19</text>
<text x="62.1" y="180.6">19,00</text>
<text x="19.8" y="191.6">ST3,5x25</text>
<text x="20.1" y="186.1">ST3,5x13</text>
<text x="42.5" y="188.8">3,50</text>
<text x="52.5" y="188.8">2,64</text>
<text x="61.8" y="191.6">25,00</text>
<text x="62.1" y="186.1">13,00</text>
<text x="72.8" y="188.8">1,30</text>
<text x="82.6" y="188.8">7,00</text>
<text x="92.5" y="188.8">2,60</text>
<text x="102.5" y="188.8">3,90</text>
<text x="20.1" y="197">ST4,2x16</text>
<text x="62.1" y="197">16,00</text>
<text x="19.8" y="202.4">ST4,2x32</text>
<text x="42.5" y="199.7">4,20</text>
<text x="52.8" y="199.7">3,10</text>
<text x="61.8" y="202.4">32,00</text>
<text x="72.8" y="199.7">1,40</text>
<text x="82.6" y="199.7">8,00</text>
<text x="92.8" y="199.7">3,10</text>
<text x="102.5" y="199.7">4,30</text>
<text x="20.2" y="207.9">ST4,8x16</text>
<text x="62.1" y="207.9">16,00</text>
<text x="19.9" y="213.4">ST4,8x32</text>
<text x="42.6" y="210.6">4,80</text>
<text x="52.6" y="210.6">3,58</text>
<text x="61.8" y="213.4">32,00</text>
<text x="72.8" y="210.6">1,60</text>
<text x="82.6" y="210.6">9,50</text>
<text x="92.6" y="210.6">3,70</text>
<text x="102.5" y="210.6">4,70</text>
<text x="20.2" y="218.8">ST5,5x19</text>
<text x="42.5" y="221.5">5,50</text>
<text x="52.9" y="221.5">4,17</text>
<text x="62.1" y="218.8">19,00</text>
<text x="82.4" y="221.5">11,00</text>
<text x="92.5" y="221.5">4,00</text>
<text x="102.5" y="221.5">6,20</text>
<text x="19.9" y="224.2">ST5,5x38</text>
<text x="61.8" y="224.2">38,00</text>
<text x="72.9" y="226.9">1,80</text>
<text x="20.2" y="229.7">ST6,3x19</text>
<text x="42.5" y="232.4">6,30</text>
<text x="52.6" y="232.4">4,88</text>
<text x="62.1" y="229.7">19,00</text>
<text x="82.1" y="232.4">13,00</text>
<text x="92.5" y="232.4">4,60</text>
<text x="102.5" y="232.4">6,70</text>
<text x="11" y="240">TÍTULO:</text>
<text x="19.9" y="235.2">ST6,3x38</text>
<text x="61.8" y="235.2">38,00</text>
<text x="131" y="240">PROJETO:</text>
<text x="11" y="250">DESENHO Nº:</text>
<text x="86" y="250">QUANTIDADE:</text>
<text x="131" y="250">UNIDADE:</text>
<text x="166" y="250">TAMANHO:</text>
<text x="11" y="260.4">DESENHISTA/</text>
<text x="11" y="263.7">PROJETISTA:</text>
<text x="86" y="260">DATA:</text>
<text x="131" y="260">FOLHA Nº:</text>
<text x="166" y="260">ESCALA:</text>
<text x="11" y="270">MATERIAL:</text>
<text x="91.3" y="274.2">Desenho gerado pela versão</text>
<text x="131" y="270">PROJEÇÃO:</text>
<text x="11" y="280">TRATAMENTO:</text>
<text x="99.1" y="280.7">Solid Edge ST8</text>
<text x="100.2" y="277.5">Estudantil do</text>
</g>
<g font-size="2.9">
<text x="14.3" y="90.4">0</text>
<text x="23.2" y="90.4">0.5</text>
<text x="13.3" y="97.1">0.6</text>
<text x="23.2" y="97.1">0.8</text>
<text x="13.3" y="103.7">0.9</text>
<text x="23.2" y="103.7">1.1</text>
<text x="13.3" y="110.3">1.2</text>
<text x="23.2" y="110.3">1.4</text>
<text x="13.3" y="116.9">1.5</text>
<text x="23.2" y="116.9">1.7</text>
<text x="13.3" y="123.6">1.8</text>
<text x="24.3" y="123.6">2</text>
<text x="13.3" y="130.2">2.1</text>
<text x="23.2" y="130.2">2.5</text>
<text x="13.3" y="136.8">2.6</text>
<text x="24.3" y="136.8">3</text>
<text x="13.3" y="143.4">3.1</text>
<text x="23.2" y="143.4">3.5</text>
</g>
</svg>
